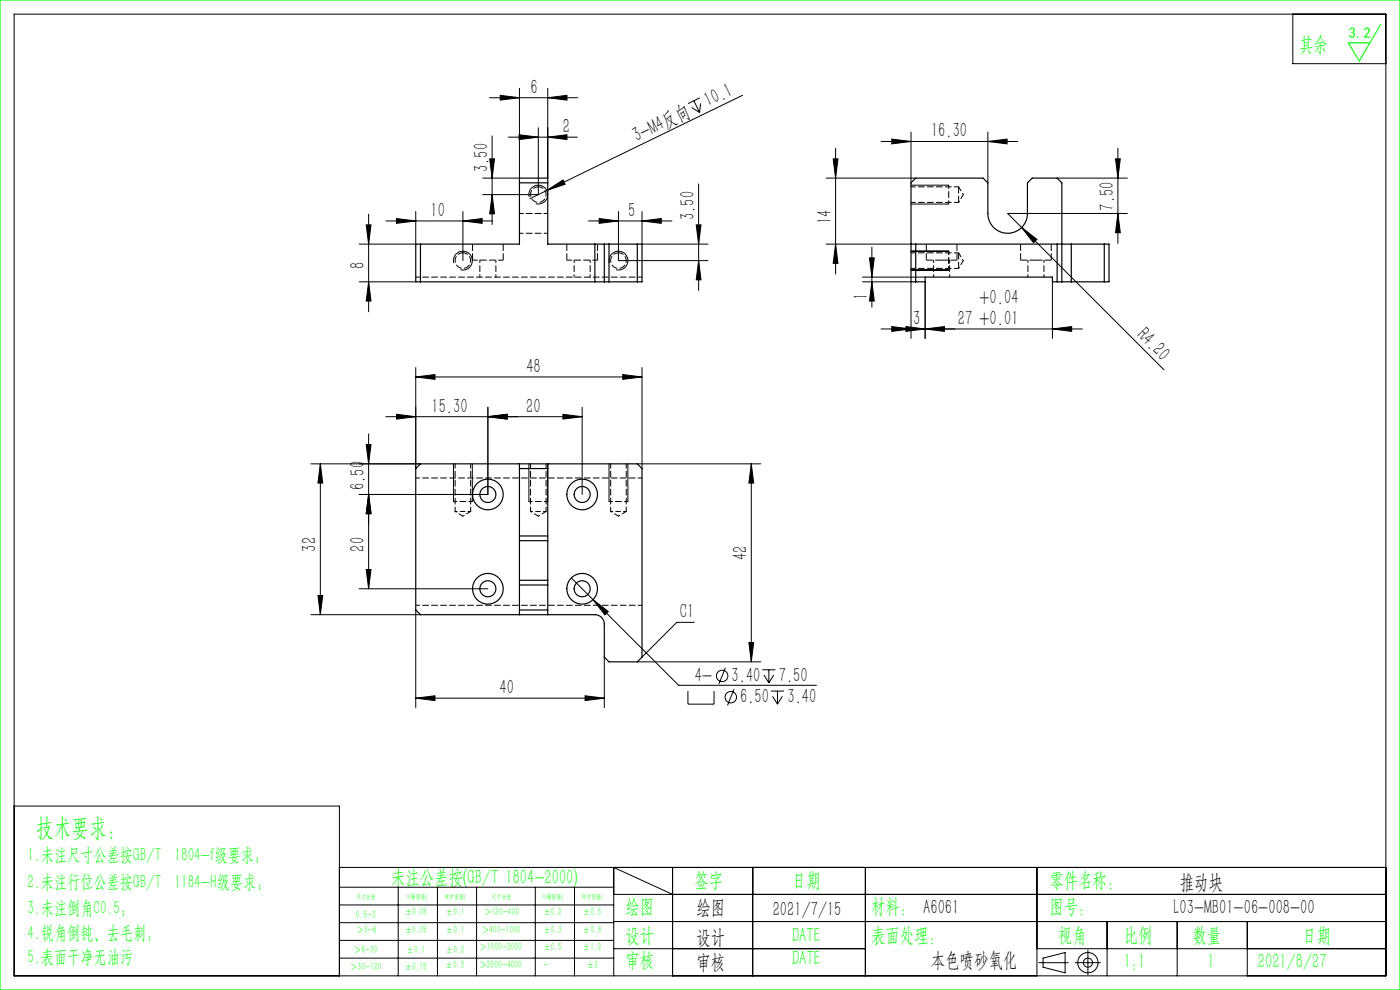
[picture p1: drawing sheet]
<svg xmlns="http://www.w3.org/2000/svg" width="297mm" height="210mm" viewBox="0 0 297 210" stroke-linecap="round" stroke-linejoin="round" font-family="sans-serif">
<g fill="none" stroke="#000" stroke-width=".21">
<path d="M3 3h291v204h-291zM110.2 18.7v19.1h-7.8M116.2 18.7v19.1M274.3 3v10.5h19.7M103.8 20.7h18.7M103.9 33.7h1l-.5 4.1zM104.4 28.8v18.8M106.1 20.2l4.1 .5-4.1 .5zM107.8 29.1h14.7M110.1 28.6l4.1 .5-4.1 .5zM114.2 27.1v14.2h-11.8M116.2 20.7l4.1-.5v1z"/>
<path d="M116.2 29.1l4.1-.5v1zM146.8 22.8l1.6 1.1M147.2 21.4l1.2 2.5M148.2 39v22.6M148.4 20.8l-2.4 1.2M148.6 21.9l-.2 2M157.5 20.2l-41.5 20.2M175.3 37.8h19M176.8 33.7h1l-.5 4.1zM177.3 31.4v26.7M186.9 30h29M189.2 29.5l4.1 .5-4.1 .5z"/>
<path d="M193.3 28v10.8M193.3 39.3h8M209.6 30l4-.5v1zM209.6 28v10.8M224.3 37.8h14.9M236.6 33.7h1.1l-.5 4.1zM237.2 31.4v20.2M76.2 59.8h12M77.7 47.7h1l-.5 4.1zM78.2 59.8l.5 4.1h-1zM78.2 45.4v20.7M81.8 46.9h22.7"/>
<path d="M84.1 46.4l4.1 .5-4.1 .5zM88.2 44.9v6.9h-12M96.3 55.8a2 2 0 0 1 1.7-2.5 2 2 0 0 1 2.2 2.2 2 2 0 0 1-2.5 1.7M98.2 46.9l4.1-.5v1zM98.2 44.9v10.4M104.4 41.3l.5 4.1h-1zM112.3 41.8a2 2 0 0 1 1.7-2.5 2 2 0 0 1 2.2 2.2 2 2 0 0 1-2.5 1.7M116 40.4l3.4-2.2 .5 .9zM116 40.4l-3.6 1.8M124.8 46.9h17.7M127.1 46.4l4.1 .5-4.1 .5zM129.3 55.8a2 2 0 0 1 1.7-2.5 2 2 0 0 1 2.2 2.2 2 2 0 0 1-2.5 1.7"/>
<path d="M131.2 44.9v10.4h19M136.2 46.9l4.1-.5v1zM136.2 44.9v6.9h14M147.7 47.7h1l-.5 4.1zM148.2 55.3l.5 4.1h-1zM175.3 51.8h18M177.3 51.8l.5 4.1h-1zM183 59.8h10.3v12M183 58.8h13.3M184.5 54.7h1l-.5 4.1zM185 59.8l.5 4.1h-1zM185 52.4v12.8"/>
<path d="M193.3 53.3h8M193.3 57.3h8M193.3 43.3h8M196.3 59.8v12M216.7 48.3l3.3 2.5-.7 .7zM223.3 59.8v12M237.2 45.3l.5 4.1h-1.1zM239.2 45.3h-25.4l33.1 33.1M88.2 80l4.1-.5v1zM88.2 78v21.4M88.2 80h48M132.1 79.5l4.1 .5-4.1 .5z"/>
<path d="M136.2 78v21.4M186.9 69.8h42.7M189.2 69.3l4.1 .5-4.1 .5zM192.2 69.3l4.1 .5-4.1 .5zM196.3 69.8l4-.5v1zM223.3 69.8l4-.5v1zM66 98.4h23.2M68 98.4l.5 4.1h-1zM68 98.4v32M77.7 94.3h1l-.5 4.1zM78.2 92v32.9M81.8 88.4h41.7"/>
<path d="M84.1 87.9l4.1 .5-4.1 .5zM96.2 98.4v8M100.2 98.4v8M103.5 86.4v18.5h-27.3M103.5 88.4l4.1-.5v1zM112.2 98.4v8M116.2 98.4v8M119.4 87.9l4.1 .5-4.1 .5zM123.5 86.4v18.5M129.2 98.4v8M133.2 98.4v8M135.2 98.4h26.2"/>
<path d="M159.4 98.4v42M159.4 98.4l.5 4.1h-1zM78.2 104.9l.5 4.1h-1zM66 130.4h23.2M67.5 126.3h1l-.5 4.1zM76.2 124.9h27.3M77.7 120.8h1l-.5 4.1zM88.2 129.4v20.7M121.2 122.6l4.6 4.6M125.8 127.2l3.2 2.5-.7 .7zM125.8 127.2l18.2 18.2h29.2M128.2 139.4v10.7"/>
<path d="M147.3 132h-3.7l-7.4 7.4M158.9 136.3h1l-.5 4.1zM88.2 148.1l4.1-.5v1zM88.2 148.1h40M124.1 147.6l4.1 .5-4.1 .5zM135.2 140.4h26.2M145.9 146.6v2.8h5.6v-2.8M153.9 141.6l-1.4 3.5M155.7 146.2l-1.4 3.4M161.7 142.1h2.8M162.1 143.2l1 1.6M163.1 142.1v2.7"/>
<path d="M163.5 146.6h2.8M163.9 147.7l1 1.7M164.1 143.2l-1 1.6M164.9 146.6v2.8M166 147.7l-1.1 1.7M3 171h69v36M72 184h222M72 188.2h58.2M72 192h58.2M72 195.7h58.2M72 199.5h58.2M84.5 188.2v18.8"/>
<path d="M92.8 188.2v18.8M101.1 188.2v18.8M113.6 188.2v18.8M121.9 188.2v18.8M130.2 189.7h163.8M130.2 195.5h163.8M142.7 189.7l-12.5-5.7v23M142.7 184v23M159.7 184v23M183.6 184v23M220 184v23M234.9 195.5v11.5"/>
<path d="M249.7 195.5v11.5M264.6 195.5v11.5M72 203.2h58.2M130.2 201.2h53.4M220 201.2h74M220.4 204.2h6.2M221.3 203.2l4.7-1.1v4.3l-4.7-1.2zM228.1 204.2h5.3M230.8 201.5v5.3"/>
<circle cx="153.2" cy="143.4" r="1.21"/>
<circle cx="155" cy="147.9" r="1.21"/>
<circle cx="230.8" cy="204.2" r="2.15"/>
<circle cx="230.8" cy="204.2" r=".96"/>
</g>
<path d="M0 0h297v210h-297zM292.9 5.2l-4.5 7.7-2.4-3.8h4.6" fill="none" stroke="#0f0" stroke-width=".25"/>
<path d="M110.2 49.5h6M116.2 45.3h-6M201.3 57.3v-4M201.3 43.3v-4M96.2 106.4h4M112.2 106.4h4M129.2 106.4h4" fill="none" stroke="#000" stroke-width=".21" stroke-dasharray="1.3 .6" stroke-dashoffset=".5"/>
<g fill="#000">
<path d="M116 40.4l3.4-2.2 .5 .9zM216.7 48.3l3.3 2.5-.7 .7z"/>
<path d="M106.1 20.2l4.1 .5-4.1 .5zM116.2 20.7l4.1-.5v1zM127.1 46.4l4.1 .5-4.1 .5zM136.2 46.9l4.1-.5v1zM110.1 28.6l4.1 .5-4.1 .5zM116.2 29.1l4.1-.5v1zM192.2 69.3l4.1 .5-4.1 .5zM223.3 69.8l4-.5v1zM88.2 148.1l4.1-.5v1zM124.1 147.6l4.1 .5-4.1 .5zM125.8 127.2l2.5 3.2 .7-.7zM103.5 88.4l4.1-.5v1zM119.4 87.9l4.1 .5-4.1 .5z"/>
<path d="M77.7 47.7h1l-.5 4.1zM78.2 59.8l.5 4.1h-1zM147.7 47.7h1l-.5 4.1zM148.2 55.3l.5 4.1h-1zM184.5 54.7h1l-.5 4.1zM185 59.8l.5 4.1h-1zM176.8 33.7h1l-.5 4.1zM177.3 51.8l.5 4.1h-1zM159.4 98.4l.5 4.1h-1zM158.9 136.3h1l-.5 4.1zM68 98.4l.5 4.1h-1zM67.5 126.3h1l-.5 4.1zM78.2 104.9l.5 4.1h-1zM77.7 120.8h1l-.5 4.1z"/>
<path d="M98.2 46.9l4.1-.5v1zM84.1 46.4l4.1 .5-4.1 .5zM103.5 88.4l4.1-.5v1zM84.1 87.9l4.1 .5-4.1 .5z"/>
<path d="M104.4 41.3l.5 4.1h-1zM103.9 33.7h1l-.5 4.1zM237.2 45.3l.5 4.1h-1.1zM236.6 33.7h1.1l-.5 4.1zM78.2 104.9l.5 4.1h-1zM77.7 94.3h1l-.5 4.1z"/>
<path d="M88.2 80l4.1-.5v1zM132.1 79.5l4.1 .5-4.1 .5z"/>
<path d="M189.2 69.3l4.1 .5-4.1 .5zM196.3 69.8l4-.5v1zM189.2 29.5l4.1 .5-4.1 .5zM209.6 30l4-.5v1z"/>
</g>
<g fill="none" stroke="#000" stroke-width=".25">
<path d="M110.2 38.8h6M193.3 38.8l1-1h14.3l1 1v6.5a4.2 4.2 0 0 0 4.2 4.2 4.2 4.2 0 0 0 4.2-4.2v-6.5l1-1h5.3l1 1v21h-2v-1h-27v1h-3zM89.2 51.8v8M126.2 59.8h2M126.2 51.8h2M126.2 51.8h-10v-14h-6v14h-22v8h38M126.2 51.8v8M128.2 51.8h8v8h-8M128.2 51.8v8M129.2 51.8v8M135.2 51.8v8M193.3 51.8h34"/>
<path d="M194.3 51.8v8M224.3 51.8v8M225.3 59.8h2M227.3 51.8h8v8h-8M227.3 51.8v8M234.3 51.8v8M89.2 98.4h46l1 1v40l-1 1h-6l-1-1v-7a2 2 0 0 0-2-2h-37l-1-1v-30zM110.2 98.4v16.3M110.2 99.4h6M116.2 98.4v16.3M110.2 114.7v8.4M110.2 113.7h6"/>
<path d="M110.2 114.7h6M116.2 114.7v8.4M110.2 123.1v7.3M110.2 123.1h6M110.2 124.1h6M110.2 129.4h6M116.2 123.1v7.3"/>
<circle cx="103.5" cy="104.9" r="3.3"/>
<circle cx="103.5" cy="104.9" r="1.7"/>
<circle cx="123.5" cy="104.9" r="3.3"/>
<circle cx="123.5" cy="104.9" r="1.7"/>
<circle cx="103.5" cy="124.9" r="3.3"/>
<circle cx="103.5" cy="124.9" r="1.7"/>
<circle cx="123.5" cy="124.9" r="3.3"/>
<circle cx="123.5" cy="124.9" r="1.7"/>
</g>
<path d="M136.2 58.8h-48M88.2 101.4h48M136.2 128.4h-48" fill="none" stroke="#000" stroke-width=".21" stroke-dasharray="1.3 .6" stroke-dashoffset=".4"/>
<path d="M114.2 39.6a1.65 1.65 0 0 1 1.5 2.4 1.65 1.65 0 0 1-2.8 .3 1.65 1.65 0 0 1 1-2.6l.3-.1M98.2 53.6a1.65 1.65 0 0 1 1.5 2.4 1.65 1.65 0 0 1-2.8 .3 1.65 1.65 0 0 1 1-2.6l.3-.1M100.2 55.2h6.5M120.2 55.2h6.5M131.2 53.6a1.65 1.65 0 0 1 1.5 2.4 1.65 1.65 0 0 1-2.8 .3 1.65 1.65 0 0 1 1-2.6l.3-.1" fill="none" stroke="#000" stroke-width=".21" stroke-dasharray="1.3 .6" stroke-dashoffset=".2"/>
<path d="M100.2 51.8v3.4M106.7 55.2v-3.4M120.2 51.8v3.4M126.7 55.2v-3.4M196.5 51.8v3.4M203 55.2v-3.4M203.4 56.9v-3.3M203.4 42.9v-3.3M216.5 51.8v3.4M223 55.2v-3.4" fill="none" stroke="#000" stroke-width=".21" stroke-dasharray="1.3 .6" stroke-dashoffset="-.1"/>
<path d="M101.8 55.2v3.6M105.2 58.8v-3.6M121.8 55.2v3.6M125.2 58.8v-3.6M198.1 55.2v3.6M201.5 58.8v-3.6M218.1 55.2v3.6M221.5 58.8v-3.6" fill="none" stroke="#000" stroke-width=".21" stroke-dasharray="1.3 .6" stroke-dashoffset=".7"/>
<path d="M196.5 55.2h3.3M199.8 55.2h3.2M216.5 55.2h3.3M219.8 55.2h3.2" fill="none" stroke="#000" stroke-width=".21" stroke-dasharray="1.3 .6"/>
<path d="M203.4 39.6h-10.1M193.3 56.9h10.1M193.3 42.9h10.1M203.4 53.6h-10.1M96.5 98.4v10.1M112.5 98.4v10.1M129.5 98.4v10.1M99.8 108.5v-10.1M115.8 108.5v-10.1M132.8 108.5v-10.1" fill="none" stroke="#000" stroke-width=".21" stroke-dasharray="1.3 .6" stroke-dashoffset=".3"/>
<path d="M203.4 56.9l1-1.6M203.4 42.9l1-1.6M204.4 55.3l-1-1.7M204.4 41.3l-1-1.7M96.5 108.5l1.7 1M98.2 109.5l1.6-1M112.5 108.5l1.7 1M114.2 109.5l1.6-1M129.5 108.5l1.7 1M131.2 109.5l1.6-1" fill="none" stroke="#000" stroke-width=".21" stroke-dasharray="1.3 .6" stroke-dashoffset="1"/>
<path d="M96.5 108.5h1.7M98.2 108.5h1.6M112.5 108.5h1.7M114.2 108.5h1.6M129.5 108.5h1.7M131.2 108.5h1.6" fill="none" stroke="#000" stroke-width=".21" stroke-dasharray="1.3 .6" stroke-dashoffset=".8"/>
<text font-size="5.4" fill="#0f0" x="7.7" y="177.2">技术要求：</text>
<g font-size="4.4" fill="#0f0">
<text x="275.6" y="10.8">其余</text>
<text x="83" y="187.5">未注公差按(GB/T 1804-2000)</text>
<text x="147.3" y="188">签字</text>
<text x="168" y="188">日期</text>
<text x="222.6" y="188">零件名称：</text>
<text x="132.7" y="193.6">绘图</text>
<text x="184.8" y="193.6">材料： A6061</text>
<text x="222.6" y="193.6">图号：</text>
<text x="132.7" y="199.8">设计</text>
<text x="168" y="199.8">DATE</text>
<text x="184.8" y="199.8">表面处理：</text>
<text x="224.4" y="199.8">视角</text>
<text x="238.4" y="199.8">比例</text>
<text x="253" y="199.8">数量</text>
<text x="276.3" y="199.8">日期</text>
<text x="132.7" y="205.1">审核</text>
<text x="168" y="204.6">DATE</text>
<text x="238.4" y="205.3">1:1</text>
<text x="256.2" y="205.3">1</text>
<text x="266.9" y="205.3">2021/8/27</text>
</g>
<g font-size="4.4">
<text x="112.5" y="19.9">6</text>
<text x="150.3" y="22.8" transform="rotate(-26 150.3 22.8)">10.1</text>
<text x="119.4" y="28.2">2</text>
<text x="197.5" y="29.1">16.30</text>
<text x="135.1" y="30.2" transform="rotate(-26 135.1 30.2)">3-M4反向</text>
<text x="103.5" y="36.5" transform="rotate(-90 103.5 36.5)">3.50</text>
<text x="91.4" y="46">10</text>
<text x="133.2" y="46">5</text>
<text x="147.3" y="46.7" transform="rotate(-90 147.3 46.7)">3.50</text>
<text x="176.4" y="47.6" transform="rotate(-90 176.4 47.6)">14</text>
<text x="236.3" y="44.7" transform="rotate(-90 236.3 44.7)">7.50</text>
<text x="77.3" y="57" transform="rotate(-90 77.3 57)">8</text>
<text x="184.1" y="63.6" transform="rotate(-90 184.1 63.6)">1</text>
<text x="207.8" y="64.5">+0.04</text>
<text x="193.7" y="68.9">3</text>
<text x="203.2" y="68.9">27 +0.01</text>
<text x="241" y="71.3" transform="rotate(45 241 71.3)">R4.20</text>
<text x="111.7" y="79.1">48</text>
<text x="91.5" y="87.5">15.30</text>
<text x="111.7" y="87.5">20</text>
<text x="77.3" y="103.9" transform="rotate(-90 77.3 103.9)">6.50</text>
<text x="67.1" y="117" transform="rotate(-90 67.1 117)">32</text>
<text x="77.3" y="117" transform="rotate(-90 77.3 117)">20</text>
<text x="158.5" y="118.8" transform="rotate(-90 158.5 118.8)">42</text>
<text x="144.2" y="131.1">C1</text>
<text x="106" y="147.2">40</text>
<text x="147.4" y="144.7">4-</text>
<text x="155.2" y="144.7">3.40</text>
<text x="157" y="149.2">6.50</text>
<text x="165.2" y="144.7">7.50</text>
<text x="167.1" y="149.2">3.40</text>
<text x="250.3" y="188.6">推动块</text>
<text x="147.8" y="194">绘图</text>
<text x="163.9" y="194.3">2021/7/15</text>
<text x="249" y="194">L03-MB01-06-008-00</text>
<text x="147.8" y="200.2">设计</text>
<text x="147.8" y="205.5">审核</text>
<text x="197.5" y="205">本色喷砂氧化</text>
</g>
<g font-size="4" fill="#0f0">
<text x="5.9" y="182.6">1.未注尺寸公差按GB/T 1804-f级要求；</text>
<text x="5.9" y="188.4">2.未注行位公差按GB/T 1184-H级要求；</text>
<text x="5.9" y="193.9">3.未注倒角C0.5；</text>
<text x="5.9" y="199.2">4.锐角倒钝、去毛刺；</text>
<text x="5.9" y="204.2">5.表面干净无油污</text>
</g>
<text font-size="3.2" fill="#0f0" x="286.1" y="8">3.2</text>
<g font-size="2.3" fill="#0f0">
<text x="75.5" y="194.7">0.5-3</text>
<text x="75.6" y="198">＞3-6</text>
<text x="85.9" y="194.2">±0.05</text>
<text x="85.9" y="198">±0.05</text>
<text x="94.6" y="194.2">±0.1</text>
<text x="94.6" y="198">±0.1</text>
<text x="102.2" y="198">＞400-1000</text>
<text x="102.7" y="194.2">＞120-400</text>
<text x="115.3" y="194.2">±0.2</text>
<text x="115.3" y="198">±0.3</text>
<text x="123.7" y="194.2">±0.5</text>
<text x="123.7" y="198">±0.8</text>
<text x="75.1" y="202.2">＞6-30</text>
<text x="86.3" y="202.2">±0.1</text>
<text x="94.6" y="202.2">±0.2</text>
<text x="101.7" y="201.6">＞1000-2000</text>
<text x="115.3" y="201.6">±0.5</text>
<text x="123.7" y="201.6">±1.2</text>
<text x="74.3" y="205.8">＞30-120</text>
<text x="85.9" y="205.8">±0.15</text>
<text x="94.5" y="205.4">±0.3</text>
<text x="101.7" y="205.4">＞2000-4000</text>
<text x="115.3" y="205.4">-</text>
<text x="124.5" y="205.4">±2</text>
</g>
<g font-size="1.5" fill="#0f0">
<text x="75.5" y="190.6">尺寸分段</text>
<text x="86.4" y="190.6">F(精密级)</text>
<text x="94.4" y="190.6">M(中密级)</text>
<text x="104.3" y="190.6">尺寸分段</text>
<text x="115.2" y="190.6">F(精密级)</text>
<text x="123.5" y="190.6">M(中密级)</text>
</g>
</svg>
